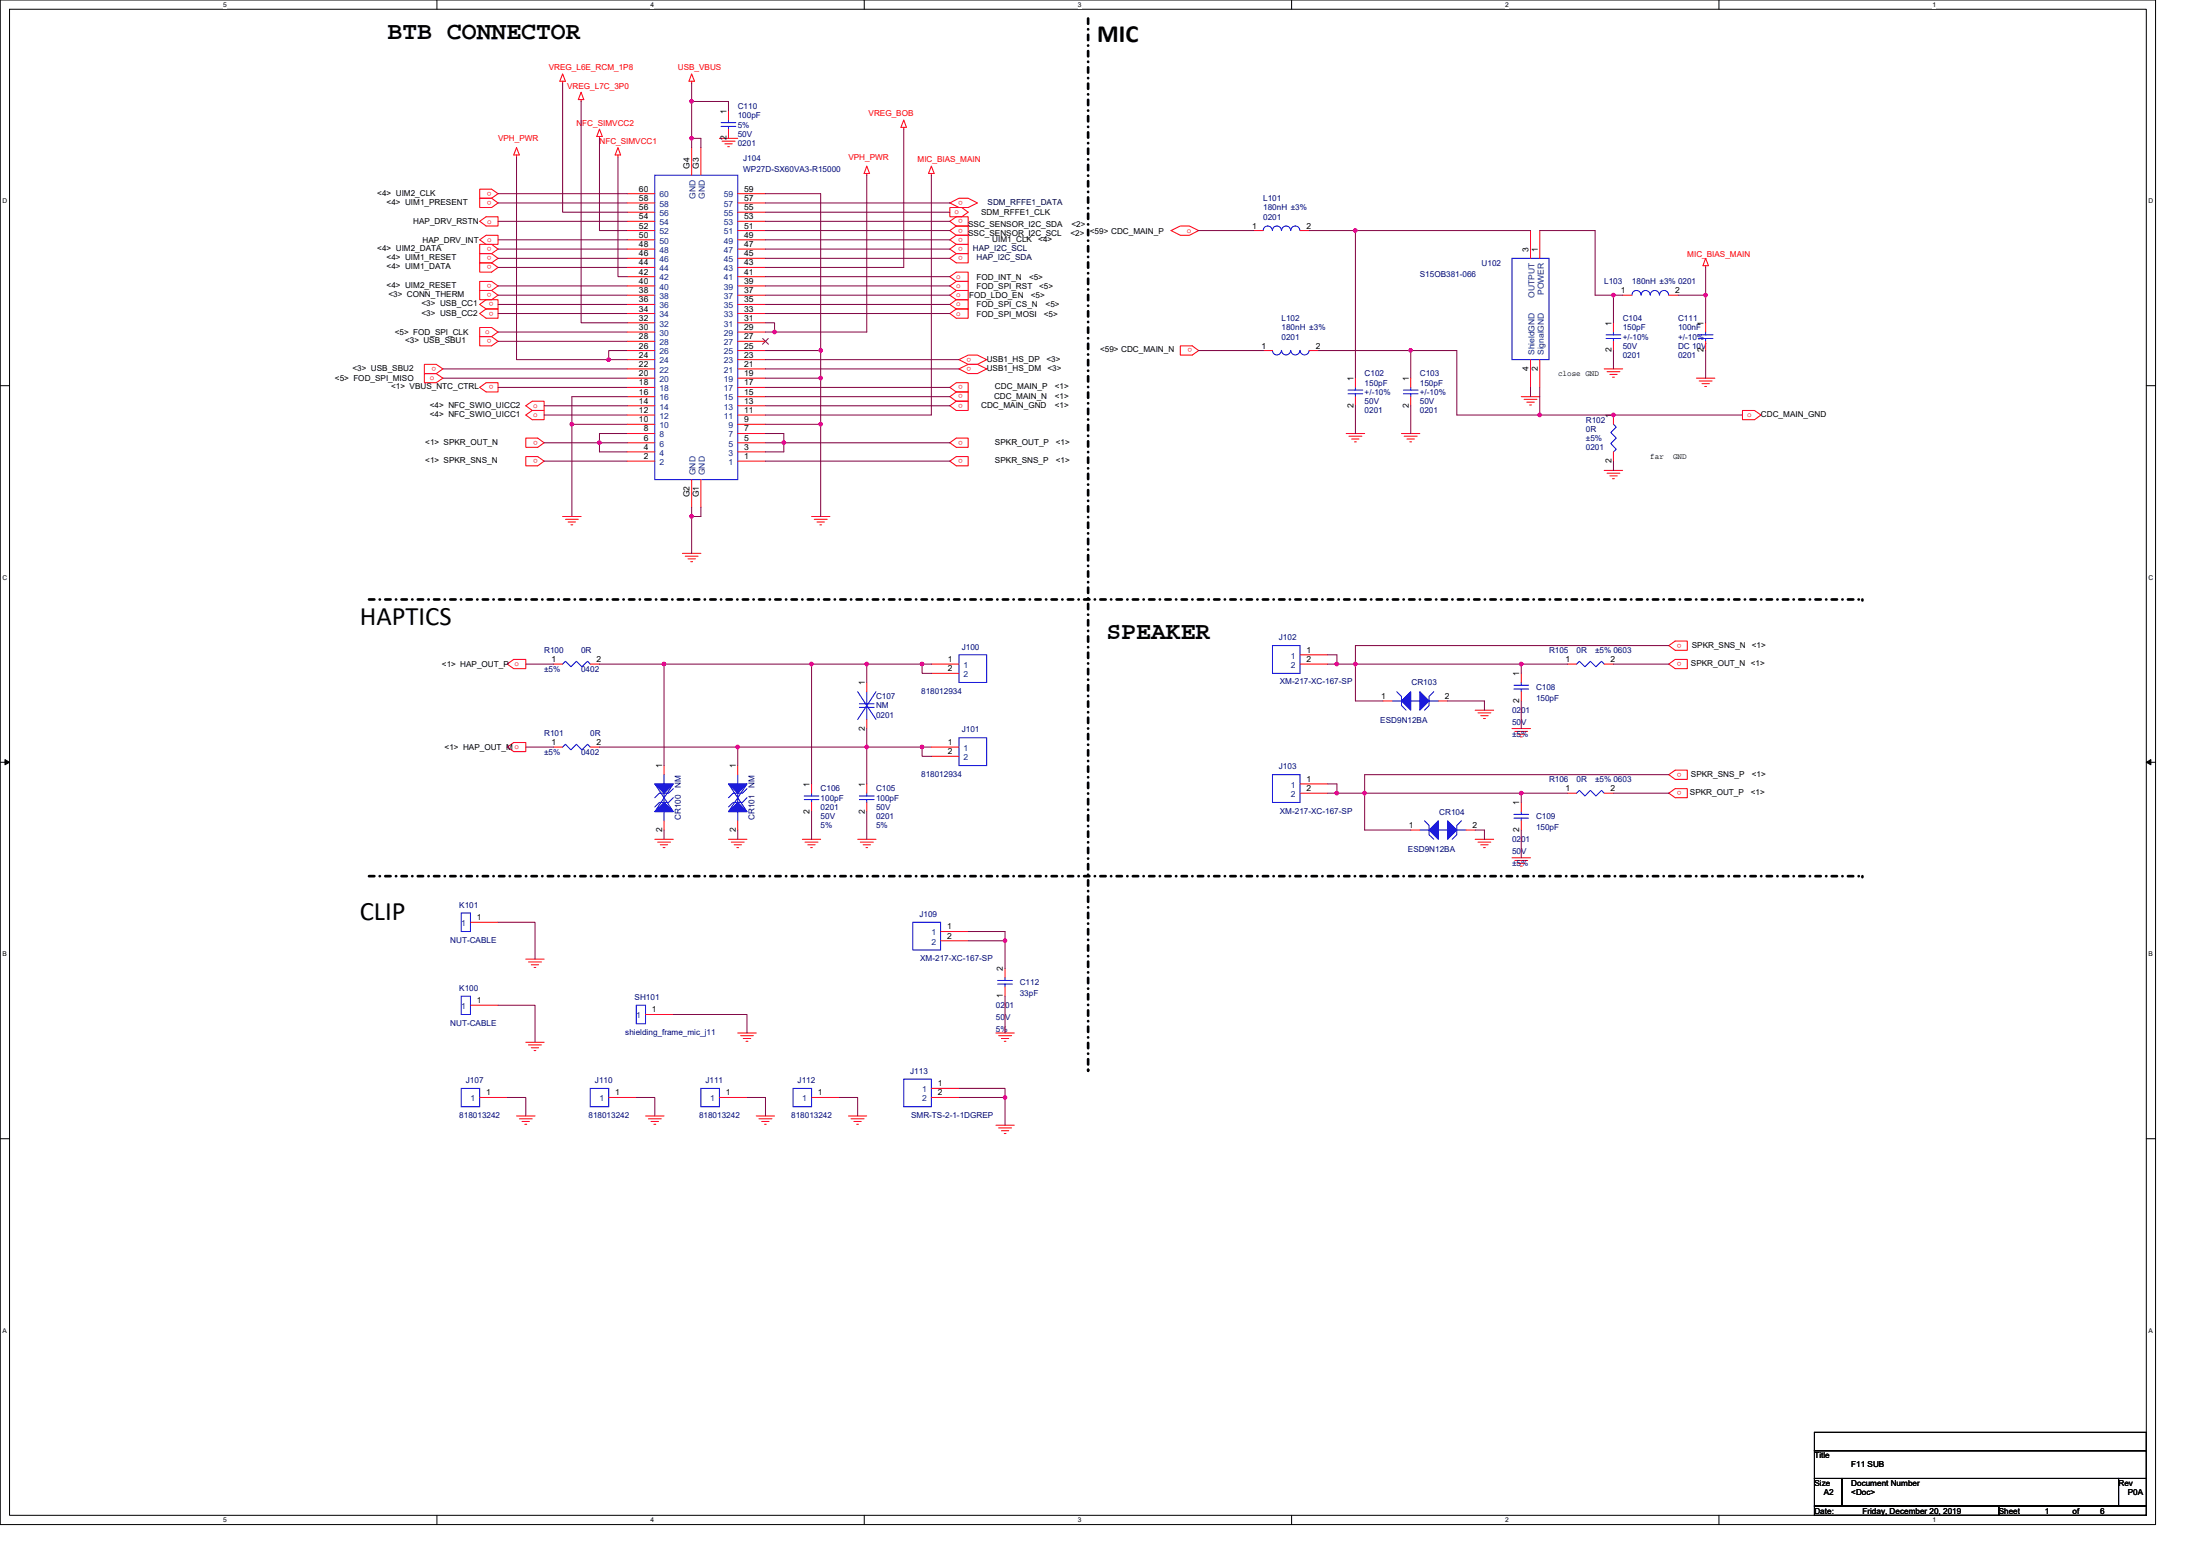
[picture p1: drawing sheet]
<svg xmlns="http://www.w3.org/2000/svg" width="297mm" height="210mm" viewBox="0 0 297 210" stroke-linecap="round" stroke-linejoin="round" font-family="sans-serif">
<path d="M0 0h291v205.7h-291zM1.3 1.2h288.5v203.3h-288.5z" fill="none" stroke="#000" stroke-width=".14"/>
<g fill="#fff">
<path d="M30.1 .1h.5v1h-.5z"/>
<path d="M30.1 204.6h.5v1h-.5z"/>
</g>
<path d="M59 0v1.2M59 204.5v1.2" fill="none" stroke="#000" stroke-width=".14"/>
<g fill="#fff">
<path d="M87.8 .1h.5v1h-.5z"/>
<path d="M87.8 204.6h.5v1h-.5z"/>
</g>
<path d="M116.7 0v1.2M116.7 204.5v1.2" fill="none" stroke="#000" stroke-width=".14"/>
<g fill="#fff">
<path d="M145.5 .1h.5v1h-.5z"/>
<path d="M145.5 204.6h.5v1h-.5z"/>
</g>
<path d="M174.4 0v1.2M174.4 204.5v1.2" fill="none" stroke="#000" stroke-width=".14"/>
<g fill="#fff">
<path d="M203.2 .1h.5v1h-.5z"/>
<path d="M203.2 204.6h.5v1h-.5z"/>
</g>
<path d="M232.1 0v1.2M232.1 204.5v1.2" fill="none" stroke="#000" stroke-width=".14"/>
<g fill="#fff">
<path d="M260.9 .1h.5v1h-.5z"/>
<path d="M260.9 204.6h.5v1h-.5z"/>
<path d="M.4 26.6h.6v1h-.6z"/>
<path d="M290.1 26.6h.6v1h-.6z"/>
<path d="M.4 77.4h.6v1h-.6z"/>
<path d="M290.1 77.4h.6v1h-.6z"/>
</g>
<path d="M0 52h1.3M289.8 52h1.2" fill="none" stroke="#000" stroke-width=".14"/>
<g fill="#fff">
<path d="M.4 128.3h.5v1h-.5z"/>
<path d="M290.1 128.3h.6v1h-.6z"/>
</g>
<path d="M0 102.9h1.3M289.8 102.9h1.2" fill="none" stroke="#000" stroke-width=".14"/>
<path d="M.7 102.5l.6 .4-.6 .3zM289.8 102.9l.6-.4v.7z" fill="#000" stroke="#000" stroke-width=".14"/>
<g fill="#fff">
<path d="M.4 179.1h.5v1h-.5z"/>
<path d="M290.1 179.1h.6v1h-.6z"/>
</g>
<path d="M0 153.7h1.3M289.8 153.7h1.2M245 199.5h3.7v3.7h-3.7zM245 193.3h44.8v2.5h-44.8zM245 195.8h44.8v3.7h-44.8zM248.7 199.5h37.3v3.7h-37.3zM286 199.5h3.8v3.7h-3.8zM245 203.2h24.9v1.3h-24.9zM269.9 203.2h19.9v1.3h-19.9z" fill="none" stroke="#000" stroke-width=".14"/>
<path d="M146.9 2.5v141.9M49.8 80.9h201.7M251.5 80.9h.1M49.8 118.2h201.7M251.5 118.2h.1M146.9 144.4h.1" fill="none" stroke="#000" stroke-width=".36" stroke-dasharray=".7 .7 0 .7"/>
<g fill="none" stroke="#f00" stroke-width=".14">
<path d="M69.7 19.9l.4 1h-.7zM76 11v.2M76 10l.3 1h-.7zM78.5 13.4v.3M78.5 12.4l.3 1h-.7zM80.9 18.4v.3M80.9 17.4l.4 1h-.7zM83.4 19.9l.4 1h-.7zM93.4 19.9v3.7M93.4 10l.4 1h-.8zM93.4 11v.2M94.6 19.9v3.7"/>
<path d="M97.1 18.7h2.5M97.5 19h1.7M97.9 19.4h1M98.3 19.8h.2M98.4 14.9v1.3M98.4 17.4v1.3M122 16.2l.4 1h-.8zM122 17.2v.2M64.8 33h1.6l.8 .6-.8 .6h-1.6zM64.8 26.8h1.6l.8 .6-.8 .6h-1.6zM64.8 25.5h1.6l.8 .6-.8 .7h-1.6zM64.8 35.5h1.6l.8 .6-.8 .6h-1.6z"/>
<path d="M64.8 38h1.6l.8 .6-.8 .6h-1.6zM64.8 39.2h1.6l.8 .6-.8 .6h-1.6zM64.8 29.9l.8-.6h1.6v1.2h-1.6zM64.8 32.4l.8-.7h1.6v1.3h-1.6zM66.4 34.2h-1.6v1.3h1.6M66.4 34.2l.8 .7-.8 .6M69.7 20.9v.3M83.4 20.9v.3M84.7 39.8h3.7M84.7 38.6h3.7M84.7 37.3h3.7M84.7 36.1h3.7"/>
<path d="M84.7 34.9h3.7M84.7 33.6h3.7M84.7 32.4h3.7M84.7 31.1h3.7M84.7 29.9h3.7M84.7 28.6h3.7M84.7 27.4h3.7M84.7 26.1h3.7M99.6 39.8h3.8M99.6 38.6h3.8M99.6 37.3h3.8M99.6 36.1h3.8"/>
<path d="M99.6 34.9h3.8M99.6 33.6h3.8M99.6 32.4h3.8M99.6 31.1h3.8M99.6 29.9h3.8M99.6 28.6h3.8M99.6 27.4h3.8M99.6 26.1h3.8M117 23.4v.2M117 22.4l.4 1h-.7zM125.7 22.4l.4 1h-.7zM125.7 23.4v.2"/>
<path d="M128.2 28h1.7l.8 .6-.8 .7h-1.7zM128.2 29.9l.9-.6h1.6v1.2h-1.6zM128.2 27.4l1.3-.6h1.2l1.3 .6-1.3 .6h-1.2zM128.2 34.9l.9-.7h1.6v1.3h-1.6zM128.2 37.3l.9-.6h1.6v1.3h-1.6zM129.1 30.5h1.6v1.2h-1.6M129.1 31.7h1.6v1.3h-1.6M129.1 33h1.6v1.2h-1.6M129.1 38h1.6v1.2h-1.6M129.1 39.2h1.6v1.2h-1.6M129.1 30.5l-.9 .6 .9 .6M129.1 31.7l-.9 .7 .9 .6"/>
<path d="M129.1 33l-.9 .6 .9 .6M129.1 38l-.9 .6 .9 .6M129.1 39.2l-.9 .6 .9 .6M158.1 31.1l1.3-.6h1.2l1.2 .6-1.2 .6h-1.2zM169.3 31.1h1.3M175.5 31.1h1.3M206.6 31.1v3.8M207.9 31.1v3.8M219.1 39.8h1.2M225.3 39.8h1.3M230.3 34.9l.4 1h-.8zM230.3 35.9v.2"/>
<path d="M57.3 49.2h1.6l.9 .6-.9 .6h-1.6zM57.3 50.4h1.6l.9 .6-.9 .6h-1.6zM64.8 44.2h1.6l.8 .6-.8 .6h-1.6zM64.8 45.4h1.6l.8 .7-.8 .6h-1.6zM64.8 52.3l.8-.7h1.6v1.3h-1.6zM64.8 41.1l.8-.7h1.6v1.3h-1.6zM64.8 42.3l.8-.6h1.6v1.2h-1.6zM71 59.1h1.6l.9 .7-.9 .6h-1.6zM71 54.8l.9-.7h1.6v1.3h-1.6zM71 56l.9-.6h1.6v1.2h-1.6zM84.7 59.8h3.7M84.7 58.5h3.7"/>
<path d="M84.7 57.3h3.7M84.7 56h3.7M84.7 54.8h3.7M84.7 53.5h3.7M84.7 52.3h3.7M84.7 51h3.7M84.7 49.8h3.7M84.7 48.5h3.7M84.7 47.3h3.7M84.7 46.1h3.7M84.7 44.8h3.7M84.7 43.6h3.7"/>
<path d="M84.7 42.3h3.7M84.7 41.1h3.7M99.6 59.8h3.8M99.6 58.5h3.8M99.6 57.3h3.8M99.6 56h3.8M99.6 54.8h3.8M99.6 53.5h3.8M99.6 52.3h3.8M99.6 51h3.8M99.6 49.8h3.8M99.6 48.5h3.8"/>
<path d="M99.6 47.3h3.8M99.6 46.1h3.8M99.6 44.8h3.8M99.6 43.6h3.8M99.6 42.3h3.8M99.6 41.1h3.8M128.2 59.8l.9-.7h1.6v1.3h-1.6zM128.2 52.3l.9-.7h1.6v1.3h-1.6zM128.2 54.8l.9-.7h1.6v1.3h-1.6zM128.2 42.3l.9-.6h1.6v1.2h-1.6zM129.1 52.9h1.6v1.2h-1.6M129.1 40.4h1.6v1.3h-1.6"/>
<path d="M129.1 52.9l-.9 .6 .9 .6M129.1 40.4l-.9 .7 .9 .6M129.5 49.8l1.2-.6h1.3l1.2 .6-1.2 .6h-1.3zM129.5 48.5l1.2-.6h1.3l1.2 .6-1.2 .7h-1.3zM159.4 46.7h1.6l.8 .6-.8 .6h-1.6zM170.6 47.3h1.2M176.8 47.3h1.2M181.8 58.5h2.5M182.1 58.9h1.8M182.5 59.2h1M182.9 59.6h.2M183 51v1.3"/>
<path d="M183 53.5v1.3M189.2 58.5h2.5M189.6 58.9h1.7M190 59.2h1M190.3 59.6h.3M190.5 51v1.3M190.5 53.5v1.3M205.4 53.5h2.5M205.8 53.9h1.7M206.1 54.3h1.1M206.5 54.7h.3M206.6 48.5v3.8"/>
<path d="M207.9 48.5v3.8M216.6 49.8h2.5M217 50.2h1.7M217.4 50.5h1M217.7 50.9h.3M217.8 43.6v1.2M217.8 46.1v1.2M217.8 56v1.3M229 51h2.5M229.4 51.4h1.8M229.8 51.8h1M230.2 52.2h.2"/>
<path d="M230.3 43.6v1.2M230.3 46.1v1.2M235.3 55.4h1.6l.9 .6-.9 .6h-1.6zM71 61.6h1.6l.9 .6-.9 .7h-1.6zM76 69.7h2.5M76.3 70.1h1.8M76.7 70.4h1M77.1 70.8h.2M84.7 62.2h3.7M84.7 61h3.7M92.1 74.7h2.5M92.5 75.1h1.8"/>
<path d="M92.9 75.4h1M93.3 75.8h.2M93.4 64.7v3.8M94.6 64.7v3.8M99.6 62.2h3.8M99.6 61h3.8M109.6 69.7h2.5M109.9 70.1h1.8M110.3 70.4h1M110.7 70.8h.2M128.2 62.2l.9-.6h1.6v1.3h-1.6zM216.6 63.5h2.5"/>
<path d="M217 63.9h1.7M217.4 64.2h1M217.7 64.6h.3M217.8 61v1.2M68.5 89.6l.9-.6h1.6v1.2h-1.6zM74.7 89.6h1.3M79.7 89.6h1.2M117 92.1v1.2M117 97.1v1.2M125.7 89.6h3.8M125.7 90.9h3.8M175.5 88.4h3.8"/>
<path d="M175.5 89.6h3.8M186.7 94.6h1.3M194.2 94.6h1.2M199.2 95.8h2.5M199.6 96.2h1.7M199.9 96.6h1M200.3 97h.3M204.1 98.3h2.5M204.5 98.7h1.8M204.9 99.1h1M205.3 99.4h.2M205.4 90.9v1.2"/>
<path d="M205.4 93.3v1.3M211.6 89.6h1.3M216.6 89.6h1.2M225.3 87.1l.9-.6h1.6v1.3h-1.6zM225.3 89.6l.9-.6h1.6v1.2h-1.6zM68.5 100.8l.9-.6h1.6v1.2h-1.6zM74.7 100.8h1.3M79.7 100.8h1.2M88.4 113.3h2.5M88.8 113.6h1.7M89.2 114h.9M89.5 114.4h.3"/>
<path d="M89.7 103.3v1.2M89.7 110.8v1.2M98.4 113.3h2.5M98.7 113.6h1.8M99.1 114h1M99.5 114.4h.2M99.6 103.3v1.2M99.6 110.8v1.2M108.3 113.3h2.5M108.7 113.6h1.7M109.1 114h1M109.4 114.4h.3"/>
<path d="M109.6 105.8v1.2M109.6 108.3v1.2M115.8 113.3h2.5M116.2 113.6h1.7M116.5 114h1M116.9 114.4h.3M117 105.8v1.2M117 108.3v1.2M125.7 100.8h3.8M125.7 102.1h3.8M175.5 105.8h3.8M175.5 107h3.8"/>
<path d="M190.5 112h1.2M197.9 112h1.3M199.2 113.3h2.5M199.6 113.6h1.7M199.9 114h1M200.3 114.4h.3M204.1 115.8h2.5M204.5 116.1h1.8M204.9 116.5h1M205.3 116.9h.2M205.4 108.3v1.2M205.4 110.8v1.2"/>
<path d="M211.6 107h1.3M216.6 107h1.2M225.3 107l.9-.6h1.6v1.3h-1.6zM225.3 104.5l.9-.6h1.6v1.3h-1.6zM63.5 135.7h3.7M63.5 124.5h3.7M71 129.4h2.5M71.3 129.8h1.8M71.7 130.2h1M72.1 130.6h.2M87.2 136.9h3.7M99.6 139.4h2.5"/>
<path d="M100 139.8h1.7M127 125.7h3.7M127 127h3.7M134.5 139.4h2.4M134.8 139.8h1.8M135.7 133.2v1.2M135.7 130.7v1.2M64.8 148.1h3.7M69.7 150.6h2.5M70.1 151h1.8M70.5 151.3h1M70.9 151.7h.2"/>
<path d="M71 140.7h2.5M71.3 141h1.8M71.7 141.4h1M72.1 141.8h.2M82.2 148.1h3.7M87.2 150.6h2.5M87.5 151h1.8M87.9 151.3h1M88.3 151.7h.2M97.1 148.1h3.8M100.3 140.1h1.1M100.7 140.5h.3"/>
<path d="M102.1 150.6h2.5M102.5 151h1.7M102.8 151.3h1M103.2 151.7h.3M109.6 148.1h3.7M114.6 150.6h2.4M114.9 151h1.8M115.3 151.3h1M115.7 151.7h.2M125.7 146.9h3.8M125.7 148.1h3.8M134.5 151.8h2.4"/>
<path d="M134.8 152.2h1.8M135.2 140.1h1M135.2 152.6h1M135.6 140.5h.2M135.6 153h.2"/>
</g>
<g fill="none" stroke="#00f" stroke-width=".14">
<path d="M97.4 16.6h2M97.4 17.1h2M98.4 16.2v.4M98.4 17.1v.3M88.4 23.6h11.2v41.1h-11.2zM170.6 31.1a.61 .61 0 0 1 .6-.6 .61 .61 0 0 1 .6 .6M171.8 31.1a.6 .6 0 0 1 .6-.6 .6 .6 0 0 1 .6 .6 .63 .63 0 0 1 .6-.6 .63 .63 0 0 1 .7 .6 .63 .63 0 0 1 .6-.6 .63 .63 0 0 1 .6 .6M204.1 34.9h5v13.6h-5zM221.6 39.8a.61 .61 0 0 0-.6-.6 .61 .61 0 0 0-.7 .6M225.3 39.8a.62 .62 0 0 0-.6-.6 .62 .62 0 0 0-.7 .6 .62 .62 0 0 0-.6-.6 .62 .62 0 0 0-.6 .6 .6 .6 0 0 0-.6-.6 .6 .6 0 0 0-.6 .6M171.8 47.3a.6 .6 0 0 0 .6 .6 .6 .6 0 0 0 .6-.6 .62 .62 0 0 0 .6 .6 .62 .62 0 0 0 .7-.6 .62 .62 0 0 0 .6 .6 .62 .62 0 0 0 .6-.6 .62 .62 0 0 0 .6 .6 .62 .62 0 0 0 .7-.6M182 52.6h2"/>
<path d="M182 53.1h2M183 52.3v.3M183 53.1v.4M189.5 52.6h2M189.5 53.1h2M190.5 52.3v.3M190.5 53.1v.4M216.8 45.2h2M216.8 45.7h2M217.8 44.8v.4M217.8 45.7v.4M217.8 57.3l.4 .3-.7 .8 .7 .7-.7 .8 .7 .7-.4 .4"/>
<path d="M229.3 45.2h2M229.3 45.7h2M230.3 44.8v.4M230.3 45.7v.4M76 89.6l.3-.4 .8 .8 .7-.8 .8 .8 .7-.8 .4 .4M115.8 93.3l2.5 3.8M116 95h2M116 95.5h2M117 93.3v1.7M117 95.5v1.6M118.3 93.3l-2.5 3.8M129.5 88.4h3.7v3.7h-3.7z"/>
<path d="M129.5 99.6h3.7v3.7h-3.7zM171.8 87.1h3.7v3.8h-3.7zM188 94.6h1.2M188.6 93.3l.6 .7v1.2l.6 .6M190.5 94.6h1.2M193 94.6h1.2M193.6 93.3l-.6 .7v1.2l-.7 .6M204.4 92.5h2M204.4 93h2M205.4 92.1v.4M205.4 93v.3M212.9 89.6l.4-.4 .7 .8 .7-.8 .8 .8 .7-.8 .4 .4"/>
<path d="M76 100.8l.3-.4 .8 .8 .7-.8 .8 .8 .7-.8 .4 .4M88.4 105.8l2.5 3.7M89.7 109.5v1.3M89.7 104.5v1.3M89.7 107v1.3M90.9 105.8l-2.5 3.7M90.9 107.7l-.6 .6h-1.3l-.6 .6M90.9 106.4l-.6 .6h-1.3l-.6 .7M98.4 105.8l2.5 3.7M99.6 104.5v1.3M99.6 107v1.3M99.6 109.5v1.3"/>
<path d="M100.9 107.7l-.7 .6h-1.2l-.6 .6M100.9 106.4l-.7 .6h-1.2l-.6 .7M100.9 105.8l-2.5 3.7M108.6 107.4h2M108.6 107.9h2M109.6 107v.4M109.6 107.9v.4M116 107.4h2M116 107.9h2M117 107v.4M117 107.9v.4M171.8 104.5h3.7v3.8h-3.7z"/>
<path d="M191.7 112h1.3M192.3 110.8l.7 .6v1.2l.6 .7M194.2 112h1.2M196.7 112h1.2M197.3 110.8l-.6 .6v1.2l-.6 .7M204.4 109.9h2M204.4 110.4h2M205.4 109.5v.4M205.4 110.4v.4M212.9 107l.4-.3 .7 .7 .7-.7 .8 .7 .7-.7 .4 .3M62.3 134.4h1.2v2.5h-1.2zM62.3 123.2h1.2v2.5h-1.2z"/>
<path d="M85.9 135.7h1.3v2.5h-1.3zM123.3 124.5h3.7v3.7h-3.7zM134.7 132.8h2M134.7 132.3h2M135.7 132.8v.4M135.7 131.9v.4M62.3 146.9h2.5v2.5h-2.5zM79.7 146.9h2.5v2.5h-2.5zM94.6 146.9h2.5v2.5h-2.5zM107.1 146.9h2.5v2.5h-2.5zM122 145.6h3.7v3.8h-3.7z"/>
</g>
<path d="M103 45.7l.8 .8M103.7 45.7l-.7 .8" fill="none" stroke="#804000" stroke-width=".14"/>
<g fill="#00f" stroke="#00f" stroke-width=".14">
<path d="M88.4 105.8h2.5l-1.2 1.2z" fill-rule="evenodd"/>
<path d="M89.7 108.3l1.2 1.2h-2.5z" fill-rule="evenodd"/>
<path d="M189.2 94.6l1.3-1.3v2.5z" fill-rule="evenodd"/>
<path d="M191.7 93.3l1.3 1.3-1.3 1.2z" fill-rule="evenodd"/>
<path d="M98.4 105.8h2.5l-1.3 1.2z" fill-rule="evenodd"/>
<path d="M99.6 108.3l1.3 1.2h-2.5z" fill-rule="evenodd"/>
<path d="M193 112l1.2-1.2v2.5z" fill-rule="evenodd"/>
<path d="M195.4 110.8l1.3 1.2-1.3 1.3z" fill-rule="evenodd"/>
</g>
<g fill="none" stroke="#800040" stroke-width=".14">
<path d="M76 11.2v17.4h8.7M78.5 13.7v29.9h6.2M80.9 18.7v12.4h3.8M93.4 11.2v2.5M93.4 13.7v5M93.4 13.7h5v1.2M93.4 18.7v1.2M93.4 18.7h1.2v1.2M122 17.4v18.7h-18.6M67.2 38.6h17.5M67.2 39.8h17.5M67.2 32.4h17.5"/>
<path d="M67.2 33.6h17.5M67.2 34.9h17.5M67.2 36.1h17.5M67.2 26.1h17.5M67.2 27.4h17.5M67.2 29.9h17.5M69.7 21.2v27.3h12.5M83.4 21.2v16.1h1.3M103.4 26.1h7.4v21.2M103.4 39.8h24.8M103.4 27.4h24.8M103.4 28.6h24.8"/>
<path d="M103.4 37.3h24.8M103.4 38.6h24.8M103.4 29.9h24.8M103.4 31.1h24.8M103.4 32.4h24.8M103.4 33.6h24.8M103.4 34.9h24.8M117 23.6v21.2h-12.4M125.7 23.6v32.4h-22.3M161.8 31.1h7.5M176.8 31.1h6.2M183 31.1v19.9"/>
<path d="M183 31.1h23.6M207.9 31.1h7.5v8.7h2.4M217.8 39.8h1.3M217.8 39.8v3.8M226.6 39.8h3.7M230.3 36.1v3.7M230.3 39.8v3.8M59.8 51h24.9M59.8 49.8h24.9M67.2 42.3h17.5M67.2 44.8h17.5M67.2 46.1h17.5"/>
<path d="M67.2 41.1h17.5M67.2 52.3h17.5M73.5 59.8h7.4M73.5 54.8h11.2M73.5 56h11.2M77.2 57.3h7.5M77.2 57.3v12.4M80.9 59.8h3.8M80.9 59.8v1.2h3.8M84.7 58.5h-3.8v1.3M84.7 53.5h-7.5v3.8M84.7 47.3h-2.5v1.2h2.5"/>
<path d="M103.4 42.3h24.8M103.4 41.1h24.8M103.4 43.6h1.2v1.2M103.4 44.8h1.2M103.4 58.5h2.4v1.3M103.4 59.8h2.4M103.4 57.3h7.4M103.4 51h7.4M103.4 52.3h24.8M103.4 53.5h24.8M103.4 54.8h24.8M103.4 48.5h26.1"/>
<path d="M103.4 49.8h26.1M103.4 47.3h7.4v3.7M105.8 59.8v1.2h-2.4M105.8 59.8h22.4M110.8 57.3v12.4M110.8 51v6.3M161.8 47.3h8.8M178 47.3h12.5M183 54.8v3.7M190.5 47.3v3.7M190.5 54.8v3.7M190.5 47.3h6.2v8.7h11.2"/>
<path d="M206.6 52.3v1.2M207.9 52.3v3.7M207.9 56h27.4M217.8 47.3v2.5M230.3 47.3v3.7M73.5 62.2h11.2M93.4 68.5v1.2M93.4 69.7v5M94.6 68.5v1.2h-1.2M103.4 62.2h24.8M217.8 62.2v1.3M71 89.6h3.7"/>
<path d="M80.9 89.6h8.8M89.7 89.6h19.9M89.7 89.6v13.7M109.6 89.6h7.4M109.6 89.6v16.2M117 89.6h7.5M117 89.6v2.5M117 98.3v2.5M124.5 89.6v1.3h1.2M124.5 89.6h1.2M179.3 89.6h1.2M179.3 88.4h1.2v1.2"/>
<path d="M180.5 89.6h2.5M183 89.6h22.4M183 89.6v5h3.7M195.4 94.6h5v1.2M205.4 89.6v1.3M205.4 89.6h6.2M205.4 94.6v3.7M217.8 89.6h7.5M225.3 87.1h-42.3v2.5M71 100.8h3.7M80.9 100.8h18.7M89.7 112v1.3"/>
<path d="M99.6 112v1.3M99.6 100.8v2.5M99.6 100.8h17.4M109.6 109.5v3.8M117 109.5v3.8M117 100.8h7.5M117 100.8v5M124.5 100.8v1.3h1.2M124.5 100.8h1.2M179.3 107h1.2M179.3 105.8h1.2v1.2M180.5 107h3.8"/>
<path d="M184.3 107v5h6.2M184.3 107h21.1M199.2 112h1.2v1.3M205.4 107v1.3M205.4 107h6.2M205.4 112v3.8M217.8 107h7.5M225.3 104.5h-41v2.5M67.2 135.7h5v5M67.2 124.5h5v4.9M90.9 136.9h10v2.5M130.7 127h5"/>
<path d="M130.7 125.7h5v1.3M135.7 127v3.7M135.7 134.4v5M68.5 148.1h2.5v2.5M85.9 148.1h2.5v2.5M100.9 148.1h2.5v2.5M113.3 148.1h2.5v2.5M129.5 148.1h6.2v3.7M129.5 146.9h6.2v1.2"/>
</g>
<g fill="#f0f" stroke="#f0f" stroke-width=".14">
<circle cx="180.5" cy="89.6" r=".24"/>
<circle cx="89.6" cy="89.6" r=".24"/>
<circle cx="117" cy="89.6" r=".24"/>
<circle cx="109.6" cy="89.6" r=".24"/>
<circle cx="99.6" cy="100.8" r=".24"/>
<circle cx="117" cy="100.8" r=".24"/>
<circle cx="184.2" cy="107" r=".24"/>
<circle cx="180.5" cy="107" r=".24"/>
<circle cx="124.5" cy="100.8" r=".24"/>
<circle cx="124.5" cy="89.6" r=".24"/>
<circle cx="135.7" cy="126.9" r=".24"/>
<circle cx="205.4" cy="89.6" r=".24"/>
<circle cx="183" cy="89.6" r=".24"/>
<circle cx="205.4" cy="107" r=".24"/>
<circle cx="105.8" cy="59.7" r=".24"/>
<circle cx="93.4" cy="69.7" r=".24"/>
<circle cx="93.4" cy="18.7" r=".24"/>
<circle cx="93.4" cy="13.7" r=".24"/>
<circle cx="183" cy="31.1" r=".24"/>
<circle cx="230.3" cy="39.8" r=".24"/>
<circle cx="217.8" cy="39.8" r=".24"/>
<circle cx="190.5" cy="47.3" r=".23"/>
<circle cx="207.9" cy="56" r=".24"/>
<circle cx="217.8" cy="56" r=".24"/>
<circle cx="80.9" cy="59.7" r=".24"/>
<circle cx="77.2" cy="57.2" r=".24"/>
<circle cx="110.8" cy="57.2" r=".24"/>
<circle cx="110.8" cy="51" r=".24"/>
<circle cx="104.6" cy="44.8" r=".24"/>
<circle cx="110.8" cy="47.3" r=".23"/>
<circle cx="82.2" cy="48.5" r=".24"/>
<circle cx="135.7" cy="148.1" r=".23"/>
</g>
<g font-size="3.6">
<text x="48.6" y="84.3">HAPTICS</text>
<text x="48.6" y="124.2">CLIP</text>
</g>
<g font-size="3.3">
<text x="52.3" y="5.3">BTB CONNECTOR</text>
<text x="148.1" y="5.7">MIC</text>
<text x="149.4" y="86.2">SPEAKER</text>
</g>
<g font-size="1.1" fill="#f00">
<text x="74.1" y="9.5">VREG_L6E_RCM_1P8</text>
<text x="76.6" y="12">VREG_L7C_3P0</text>
<text x="91.5" y="9.5">USB_VBUS</text>
<text x="77.8" y="17">NFC_SIMVCC2</text>
<text x="117.3" y="15.7">VREG_BOB</text>
<text x="67.2" y="19.1">VPH_PWR</text>
<text x="80.9" y="19.4">NFC_SIMVCC1</text>
<text x="114.6" y="21.5">VPH_PWR</text>
<text x="123.9" y="21.9">MIC_BIAS_MAIN</text>
<text x="66.4" y="27.1" transform="rotate(180 66.4 27.1)">o</text>
<text x="66.4" y="25.8" transform="rotate(180 66.4 25.8)">o</text>
<text x="128.9" y="28.9">o</text>
<text x="130" y="29.6" transform="rotate(180 130 29.6)">o</text>
<text x="130" y="27.1" transform="rotate(180 130 27.1)">o</text>
<text x="65.8" y="30.2">o</text>
<text x="65.8" y="32.7">o</text>
<text x="66.4" y="33.3" transform="rotate(180 66.4 33.3)">o</text>
<text x="66.4" y="35.8" transform="rotate(180 66.4 35.8)">o</text>
<text x="66.4" y="34.6" transform="rotate(180 66.4 34.6)">o</text>
<text x="130" y="30.8" transform="rotate(180 130 30.8)">o</text>
<text x="130" y="32.1" transform="rotate(180 130 32.1)">o</text>
<text x="130" y="33.3" transform="rotate(180 130 33.3)">o</text>
<text x="130" y="34.6" transform="rotate(180 130 34.6)">o</text>
<text x="160.2" y="31.4">o</text>
<text x="227.8" y="34.6">MIC_BIAS_MAIN</text>
<text x="66.4" y="38.3" transform="rotate(180 66.4 38.3)">o</text>
<text x="66.4" y="39.5" transform="rotate(180 66.4 39.5)">o</text>
<text x="66.6" y="40.8" transform="rotate(180 66.6 40.8)">o</text>
<text x="129.1" y="41.4">o</text>
<text x="129.1" y="37.6">o</text>
<text x="129.1" y="38.9">o</text>
<text x="129.1" y="40.1">o</text>
<text x="65.5" y="45.1">o</text>
<text x="66.4" y="45.8" transform="rotate(180 66.4 45.8)">o</text>
<text x="66.6" y="42" transform="rotate(180 66.6 42)">o</text>
<text x="129.1" y="42.6">o</text>
<text x="161" y="47" transform="rotate(180 161 47)">o</text>
<text x="58" y="51.3">o</text>
<text x="58.9" y="49.5" transform="rotate(180 58.9 49.5)">o</text>
<text x="66.6" y="52" transform="rotate(180 66.6 52)">o</text>
<text x="130" y="52" transform="rotate(180 130 52)">o</text>
<text x="130" y="53.2" transform="rotate(180 130 53.2)">o</text>
<text x="131.1" y="49.5" transform="rotate(180 131.1 49.5)">o</text>
<text x="131.1" y="48.3" transform="rotate(180 131.1 48.3)">o</text>
<text x="72" y="55.1">o</text>
<text x="72" y="56.3">o</text>
<text x="72.6" y="59.5" transform="rotate(180 72.6 59.5)">o</text>
<text x="130" y="59.5" transform="rotate(180 130 59.5)">o</text>
<text x="130" y="54.5" transform="rotate(180 130 54.5)">o</text>
<text x="235.9" y="56.3">o</text>
<text x="72.6" y="62" transform="rotate(180 72.6 62)">o</text>
<text x="130" y="62" transform="rotate(180 130 62)">o</text>
<text x="69.5" y="89.9">o</text>
<text x="227.1" y="89.3" transform="rotate(180 227.1 89.3)">o</text>
<text x="227.1" y="86.8" transform="rotate(180 227.1 86.8)">o</text>
<text x="227.1" y="106.7" transform="rotate(180 227.1 106.7)">o</text>
<text x="227.1" y="104.3" transform="rotate(180 227.1 104.3)">o</text>
</g>
<g font-size="1.1">
<text x="98.1" y="15.3" transform="rotate(-90 98.1 15.3)">1</text>
<text x="93.1" y="22.8" transform="rotate(-90 93.1 22.8)">G4</text>
<text x="94.4" y="22.8" transform="rotate(-90 94.4 22.8)">G3</text>
<text x="98.1" y="18.9" transform="rotate(-90 98.1 18.9)">2</text>
<text x="50.9" y="26.4">&lt;4&gt; UIM2_CLK</text>
<text x="52.2" y="27.7">&lt;4&gt; UIM1_PRESENT</text>
<text x="86.3" y="29.6">54</text>
<text x="86.3" y="28.4">56</text>
<text x="86.3" y="27.1">58</text>
<text x="86.3" y="25.9">60</text>
<text x="100.5" y="29.6">53</text>
<text x="100.5" y="28.4">55</text>
<text x="100.5" y="27.1">57</text>
<text x="100.5" y="25.9">59</text>
<text x="132.5" y="29">SDM_RFFE1_CLK</text>
<text x="50.9" y="33.9">&lt;4&gt; UIM2_DATA</text>
<text x="52.2" y="35.1">&lt;4&gt; UIM1_RESET</text>
<text x="55.8" y="30.3">HAP_DRV_RSTN</text>
<text x="57" y="32.8">HAP_DRV_INT</text>
<text x="86.3" y="35.8">44</text>
<text x="86.3" y="34.6">46</text>
<text x="86.3" y="33.3">48</text>
<text x="86.3" y="32.1">50</text>
<text x="86.3" y="30.8">52</text>
<text x="100.5" y="35.8">43</text>
<text x="100.5" y="34.6">45</text>
<text x="100.5" y="33.3">47</text>
<text x="100.5" y="32.1">49</text>
<text x="100.5" y="30.8">51</text>
<text x="130.7" y="30.6">SSC_SENSOR_I2C_SDA</text>
<text x="130.7" y="31.9">SSC_SENSOR_I2C_SCL</text>
<text x="134" y="32.6">UIM1_CLK</text>
<text x="140.2" y="32.6">&lt;4&gt;</text>
<text x="144.5" y="31.9">&lt;2&gt;</text>
<text x="144.7" y="30.6">&lt;2&gt;</text>
<text x="147.1" y="31.5">&lt;59&gt; CDC_MAIN_P</text>
<text x="169.1" y="30.8">1</text>
<text x="176.4" y="30.8">2</text>
<text x="206.4" y="34" transform="rotate(-90 206.4 34)">3</text>
<text x="207.6" y="34" transform="rotate(-90 207.6 34)">1</text>
<text x="52.2" y="36.4">&lt;4&gt; UIM1_DATA</text>
<text x="52.2" y="38.9">&lt;4&gt; UIM2_RESET</text>
<text x="52.4" y="40.1">&lt;3&gt; CONN_THERM</text>
<text x="56.9" y="41.3">&lt;3&gt; USB_CC1</text>
<text x="86.3" y="40.8">36</text>
<text x="86.3" y="39.6">38</text>
<text x="86.3" y="38.3">40</text>
<text x="86.3" y="37.1">42</text>
<text x="100.5" y="40.8">35</text>
<text x="100.5" y="39.6">37</text>
<text x="100.5" y="38.3">39</text>
<text x="100.5" y="37.1">41</text>
<text x="130.8" y="40.2">FOD_LDO_EN</text>
<text x="131.8" y="41.5">FOD_SPI_CS_N</text>
<text x="131.8" y="37.7">FOD_INT_N</text>
<text x="131.8" y="39">FOD_SPI_RST</text>
<text x="138.9" y="37.7">&lt;5&gt;</text>
<text x="139.2" y="40.2">&lt;5&gt;</text>
<text x="140.3" y="39">&lt;5&gt;</text>
<text x="141.2" y="41.5">&lt;5&gt;</text>
<text x="218.8" y="39.6">1</text>
<text x="226.2" y="39.6">2</text>
<text x="53.3" y="45.2">&lt;5&gt; FOD_SPI_CLK</text>
<text x="54.7" y="46.3">&lt;3&gt; USB_SBU1</text>
<text x="56.9" y="42.6">&lt;3&gt; USB_CC2</text>
<text x="86.3" y="47">26</text>
<text x="86.3" y="45.8">28</text>
<text x="86.3" y="44.5">30</text>
<text x="86.3" y="43.3">32</text>
<text x="86.3" y="42">34</text>
<text x="100.5" y="47">25</text>
<text x="100.5" y="45.8">27</text>
<text x="100.5" y="44.5">29</text>
<text x="100.5" y="43.3">31</text>
<text x="100.5" y="42">33</text>
<text x="131.8" y="42.7">FOD_SPI_MOSI</text>
<text x="140.9" y="42.7">&lt;5&gt;</text>
<text x="148.5" y="47.6">&lt;59&gt; CDC_MAIN_N</text>
<text x="170.3" y="47">1</text>
<text x="177.6" y="47">2</text>
<text x="217.6" y="47.6" transform="rotate(-90 217.6 47.6)">2</text>
<text x="217.6" y="43.9" transform="rotate(-90 217.6 43.9)">1</text>
<text x="230" y="47.6" transform="rotate(-90 230 47.6)">2</text>
<text x="230" y="43.9" transform="rotate(-90 230 43.9)">1</text>
<text x="45.2" y="51.4">&lt;5&gt; FOD_SPI_MISO</text>
<text x="47.6" y="50.1">&lt;3&gt; USB_SBU2</text>
<text x="52.8" y="52.6">&lt;1&gt; VBUS_NTC_CTRL</text>
<text x="86.3" y="53.3">16</text>
<text x="86.3" y="52">18</text>
<text x="86.3" y="50.8">20</text>
<text x="86.3" y="49.5">22</text>
<text x="86.3" y="48.3">24</text>
<text x="100.5" y="53.3">15</text>
<text x="100.5" y="52">17</text>
<text x="100.5" y="50.8">19</text>
<text x="100.5" y="49.5">21</text>
<text x="100.5" y="48.3">23</text>
<text x="133.2" y="50.1">USB1_HS_DM</text>
<text x="133.2" y="48.8">USB1_HS_DP</text>
<text x="134.2" y="53.8">CDC_MAIN_N</text>
<text x="134.3" y="52.6">CDC_MAIN_P</text>
<text x="141.3" y="48.8">&lt;3&gt;</text>
<text x="141.4" y="50.1">&lt;3&gt;</text>
<text x="142.4" y="53.8">&lt;1&gt;</text>
<text x="142.4" y="52.6">&lt;1&gt;</text>
<text x="182.7" y="51.4" transform="rotate(-90 182.7 51.4)">1</text>
<text x="190.2" y="51.4" transform="rotate(-90 190.2 51.4)">1</text>
<text x="206.4" y="50" transform="rotate(-90 206.4 50)">4</text>
<text x="207.6" y="50" transform="rotate(-90 207.6 50)">2</text>
<text x="210.4" y="50.7">close GND</text>
<text x="58" y="55">&lt;4&gt; NFC_SWIO_UICC2</text>
<text x="58" y="56.3">&lt;4&gt; NFC_SWIO_UICC1</text>
<text x="86.3" y="57">10</text>
<text x="86.3" y="55.7">12</text>
<text x="86.3" y="54.5">14</text>
<text x="86.9" y="59.5">6</text>
<text x="86.9" y="58.2">8</text>
<text x="100.5" y="59.5">5</text>
<text x="100.5" y="58.2">7</text>
<text x="100.5" y="57">9</text>
<text x="100.5" y="55.7">11</text>
<text x="100.5" y="54.5">13</text>
<text x="132.5" y="55">CDC_MAIN_GND</text>
<text x="142.4" y="55">&lt;1&gt;</text>
<text x="182.7" y="55" transform="rotate(-90 182.7 55)">2</text>
<text x="190.2" y="55" transform="rotate(-90 190.2 55)">2</text>
<text x="217.6" y="56.4" transform="rotate(-90 217.6 56.4)">1</text>
<text x="237.8" y="56.3">CDC_MAIN_GND</text>
<text x="57.4" y="60">&lt;1&gt; SPKR_OUT_N</text>
<text x="57.4" y="62.5">&lt;1&gt; SPKR_SNS_N</text>
<text x="86.9" y="62">2</text>
<text x="86.9" y="60.7">4</text>
<text x="100.5" y="62">1</text>
<text x="100.5" y="60.7">3</text>
<text x="134.3" y="60">SPKR_OUT_P</text>
<text x="134.3" y="62.5">SPKR_SNS_P</text>
<text x="142.6" y="62.5">&lt;1&gt;</text>
<text x="142.6" y="60">&lt;1&gt;</text>
<text x="217.6" y="62.5" transform="rotate(-90 217.6 62.5)">2</text>
<text x="222.8" y="61.9">far</text>
<text x="225.9" y="61.9">GND</text>
<text x="93.1" y="67.1" transform="rotate(-90 93.1 67.1)">G2</text>
<text x="94.4" y="67.1" transform="rotate(-90 94.4 67.1)">G1</text>
<text x="74.5" y="89.3">1</text>
<text x="80.6" y="89.3">2</text>
<text x="128" y="89.3">1</text>
<text x="176.4" y="88.1">1</text>
<text x="176.4" y="89.3">2</text>
<text x="211.4" y="89.3">1</text>
<text x="217.5" y="89.3">2</text>
<text x="228.3" y="89.9">SPKR_OUT_N &lt;1&gt;</text>
<text x="228.4" y="87.4">SPKR_SNS_N</text>
<text x="236.5" y="87.4">&lt;1&gt;</text>
<text x="59.7" y="90">&lt;1&gt; HAP_OUT_P</text>
<text x="116.8" y="92.5" transform="rotate(-90 116.8 92.5)">1</text>
<text x="128" y="90.6">2</text>
<text x="186.5" y="94.3">1</text>
<text x="195.1" y="94.3">2</text>
<text x="205.1" y="94.8" transform="rotate(-90 205.1 94.8)">2</text>
<text x="205.1" y="91.2" transform="rotate(-90 205.1 91.2)">1</text>
<text x="60" y="101.2">&lt;1&gt; HAP_OUT_M o</text>
<text x="74.5" y="100.5">1</text>
<text x="80.6" y="100.5">2</text>
<text x="116.8" y="98.6" transform="rotate(-90 116.8 98.6)">2</text>
<text x="128" y="100.5">1</text>
<text x="128" y="101.8">2</text>
<text x="89.4" y="103.7" transform="rotate(-90 89.4 103.7)">1</text>
<text x="99.3" y="103.7" transform="rotate(-90 99.3 103.7)">1</text>
<text x="109.3" y="106.2" transform="rotate(-90 109.3 106.2)">1</text>
<text x="116.8" y="106.2" transform="rotate(-90 116.8 106.2)">1</text>
<text x="176.4" y="105.5">1</text>
<text x="176.4" y="106.8">2</text>
<text x="211.4" y="106.8">1</text>
<text x="217.5" y="106.8">2</text>
<text x="228.2" y="107.3">SPKR_OUT_P</text>
<text x="228.3" y="104.8">SPKR_SNS_P</text>
<text x="236.4" y="107.3">&lt;1&gt;</text>
<text x="236.5" y="104.8">&lt;1&gt;</text>
<text x="89.4" y="112.3" transform="rotate(-90 89.4 112.3)">2</text>
<text x="99.3" y="112.3" transform="rotate(-90 99.3 112.3)">2</text>
<text x="109.3" y="109.8" transform="rotate(-90 109.3 109.8)">2</text>
<text x="116.8" y="109.8" transform="rotate(-90 116.8 109.8)">2</text>
<text x="190.2" y="111.7">1</text>
<text x="198.8" y="111.7">2</text>
<text x="205.1" y="112.3" transform="rotate(-90 205.1 112.3)">2</text>
<text x="205.1" y="108.7" transform="rotate(-90 205.1 108.7)">1</text>
<text x="64.4" y="124.2">1</text>
<text x="127.9" y="125.4">1</text>
<text x="127.9" y="126.7">2</text>
<text x="135.4" y="131.1" transform="rotate(-90 135.4 131.1)">2</text>
<text x="64.4" y="135.4">1</text>
<text x="88" y="136.6">1</text>
<text x="135.4" y="134.7" transform="rotate(-90 135.4 134.7)">1</text>
<text x="65.6" y="147.8">1</text>
<text x="83.1" y="147.8">1</text>
<text x="98" y="147.8">1</text>
<text x="110.4" y="147.8">1</text>
<text x="126.6" y="146.6">1</text>
<text x="126.6" y="147.8">2</text>
<text x="245" y="196.8">Title</text>
<text x="245" y="200.5">Size</text>
<text x="246.2" y="201.8">A2</text>
<text x="250" y="200.5">Document Number</text>
<text x="250" y="201.8">&lt;Doc&gt;</text>
<text x="250" y="198">F11 SUB</text>
<text x="286" y="200.5">Rev</text>
<text x="287.3" y="201.8">P0A</text>
<text x="245" y="204.3">Date:</text>
<text x="251.5" y="204.3">Friday, December 20, 2019</text>
<text x="269.9" y="204.3">Sheet</text>
<text x="276.1" y="204.3">1</text>
<text x="279.8" y="204.3">of</text>
<text x="283.6" y="204.3">6</text>
</g>
<g font-size="1.1" fill="#000080">
<text x="99.6" y="14.7">C110</text>
<text x="99.6" y="16">100pF</text>
<text x="99.6" y="17.2">5%</text>
<text x="99.6" y="19.7">0201</text>
<text x="99.6" y="18.4">50V</text>
<text x="100.3" y="21.7">J104</text>
<text x="100.3" y="23.2">WP27D-SX60VA3-R15000</text>
<text x="170.6" y="27.2">L101</text>
<text x="170.6" y="28.4">180nH ±3%</text>
<text x="170.6" y="29.7">0201</text>
<text x="200" y="35.9">U102</text>
<text x="191.7" y="37.4">S15OB381-066</text>
<text x="216.6" y="38.4">L103</text>
<text x="220.3" y="38.4">180nH ±3% 0201</text>
<text x="173" y="43.3">L102</text>
<text x="173" y="44.6">180nH ±3%</text>
<text x="173" y="45.8">0201</text>
<text x="219.1" y="43.3">C104</text>
<text x="219.1" y="44.6">150pF</text>
<text x="219.1" y="47.1">50V</text>
<text x="219.1" y="45.8">+/-10%</text>
<text x="226.6" y="43.3">C111</text>
<text x="226.6" y="44.6">100nF</text>
<text x="226.6" y="47.1">DC 10V</text>
<text x="226.6" y="45.8">+/-10%</text>
<text x="184.3" y="50.8">C102</text>
<text x="184.3" y="52">150pF</text>
<text x="184.3" y="53.3">+/-10%</text>
<text x="191.7" y="50.8">C103</text>
<text x="191.7" y="52">150pF</text>
<text x="191.7" y="53.3">+/-10%</text>
<text x="219.1" y="48.3">0201</text>
<text x="226.6" y="48.3">0201</text>
<text x="184.3" y="55.8">0201</text>
<text x="184.3" y="54.5">50V</text>
<text x="191.7" y="55.8">0201</text>
<text x="191.7" y="54.5">50V</text>
<text x="214.1" y="57">R102</text>
<text x="214.1" y="58.3">0R</text>
<text x="214.1" y="59.5">±5%</text>
<text x="214.1" y="60.8">0201</text>
<text x="73.5" y="88.1">R100</text>
<text x="78.5" y="88.1">0R</text>
<text x="129.9" y="87.7">J100</text>
<text x="172.7" y="86.4">J102</text>
<text x="209.1" y="88.1">R105</text>
<text x="212.9" y="88.1">0R</text>
<text x="215.4" y="88.1">±5% 0603</text>
<text x="73.5" y="90.6">±5%</text>
<text x="78.5" y="90.6">0402</text>
<text x="118.3" y="94.4">C107</text>
<text x="118.3" y="95.6">NM</text>
<text x="124.4" y="93.6">818012934</text>
<text x="172.8" y="92.4">XM-217-XC-167-SP</text>
<text x="190.6" y="92.5">CR103</text>
<text x="207.4" y="93.1">C108</text>
<text x="207.4" y="94.6">150pF</text>
<text x="73.5" y="99.3">R101</text>
<text x="73.5" y="101.8">±5%</text>
<text x="78.5" y="101.8">0402</text>
<text x="79.7" y="99.3">0R</text>
<text x="118.3" y="96.9">0201</text>
<text x="129.9" y="98.8">J101</text>
<text x="186.4" y="97.6">ESD9N12BA</text>
<text x="204.1" y="96.2">0201</text>
<text x="204.1" y="97.9">50V</text>
<text x="204.1" y="99.5">±5%</text>
<text x="91.9" y="106.3" transform="rotate(-90 91.9 106.3)">NM</text>
<text x="101.9" y="106.3" transform="rotate(-90 101.9 106.3)">NM</text>
<text x="110.8" y="106.8">C106</text>
<text x="118.3" y="106.8">C105</text>
<text x="124.4" y="104.8">818012934</text>
<text x="172.7" y="103.8">J103</text>
<text x="209.1" y="105.6">R106</text>
<text x="212.9" y="105.6">0R</text>
<text x="215.4" y="105.6">±5% 0603</text>
<text x="91.9" y="110.7" transform="rotate(-90 91.9 110.7)">CR100</text>
<text x="101.9" y="110.7" transform="rotate(-90 101.9 110.7)">CR101</text>
<text x="110.8" y="108.1">100pF</text>
<text x="110.8" y="109.3">0201</text>
<text x="110.8" y="110.6">50V</text>
<text x="110.8" y="111.8">5%</text>
<text x="118.3" y="108.1">100pF</text>
<text x="118.3" y="110.6">0201</text>
<text x="118.3" y="109.3">50V</text>
<text x="118.3" y="111.8">5%</text>
<text x="172.8" y="109.8">XM-217-XC-167-SP</text>
<text x="194.3" y="109.9">CR104</text>
<text x="204.1" y="113.7">0201</text>
<text x="207.4" y="110.6">C109</text>
<text x="207.4" y="112">150pF</text>
<text x="190.1" y="115">ESD9N12BA</text>
<text x="204.1" y="115.3">50V</text>
<text x="204.1" y="116.9">±5%</text>
<text x="62" y="122.5">K101</text>
<text x="124.1" y="123.7">J109</text>
<text x="60.8" y="127.2">NUT-CABLE</text>
<text x="124.2" y="129.7">XM-217-XC-167-SP</text>
<text x="62" y="133.7">K100</text>
<text x="85.7" y="134.9">SH101</text>
<text x="134.5" y="136.1">0201</text>
<text x="134.5" y="137.7">50V</text>
<text x="137.7" y="132.9">C112</text>
<text x="137.7" y="134.5">33pF</text>
<text x="60.8" y="138.4">NUT-CABLE</text>
<text x="84.4" y="139.7">shielding_frame_mic_j11</text>
<text x="134.5" y="139.3">5%</text>
<text x="62.9" y="146.1">J107</text>
<text x="80.3" y="146.1">J110</text>
<text x="95.2" y="146.1">J111</text>
<text x="107.7" y="146.1">J112</text>
<text x="122.9" y="144.9">J113</text>
<text x="62" y="150.9">818013242</text>
<text x="79.5" y="150.9">818013242</text>
<text x="94.4" y="150.9">818013242</text>
<text x="106.8" y="150.9">818013242</text>
<text x="123" y="150.9">SMR-TS-2-1-1DGREP</text>
</g>
<g font-size="1.1" fill="#004080">
<text x="89" y="29.1">56</text>
<text x="89" y="27.9">58</text>
<text x="89" y="26.6">60</text>
<text x="93.9" y="26.8" transform="rotate(-90 93.9 26.8)">GND</text>
<text x="95.2" y="26.8" transform="rotate(-90 95.2 26.8)">GND</text>
<text x="97.7" y="29.1">55</text>
<text x="97.7" y="27.9">57</text>
<text x="97.7" y="26.6">59</text>
<text x="89" y="35.4">46</text>
<text x="89" y="34.1">48</text>
<text x="89" y="32.9">50</text>
<text x="89" y="31.6">52</text>
<text x="89" y="30.4">54</text>
<text x="97.7" y="35.4">45</text>
<text x="97.7" y="34.1">47</text>
<text x="97.7" y="32.9">49</text>
<text x="97.7" y="31.6">51</text>
<text x="97.7" y="30.4">53</text>
<text x="89" y="41.6">36</text>
<text x="89" y="40.3">38</text>
<text x="89" y="39.1">40</text>
<text x="89" y="37.8">42</text>
<text x="89" y="36.6">44</text>
<text x="97.7" y="41.6">35</text>
<text x="97.7" y="40.3">37</text>
<text x="97.7" y="39.1">39</text>
<text x="97.7" y="37.8">41</text>
<text x="97.7" y="36.6">43</text>
<text x="207.2" y="40.2" transform="rotate(-90 207.2 40.2)">OUTPUT</text>
<text x="208.4" y="39.8" transform="rotate(-90 208.4 39.8)">POWER</text>
<text x="89" y="47.8">26</text>
<text x="89" y="46.6">28</text>
<text x="89" y="45.3">30</text>
<text x="89" y="44.1">32</text>
<text x="89" y="42.8">34</text>
<text x="97.7" y="47.8">25</text>
<text x="97.7" y="46.6">27</text>
<text x="97.7" y="45.3">29</text>
<text x="97.7" y="44.1">31</text>
<text x="97.7" y="42.8">33</text>
<text x="207.2" y="47.9" transform="rotate(-90 207.2 47.9)">ShieldGND</text>
<text x="208.4" y="47.9" transform="rotate(-90 208.4 47.9)">SignalGND</text>
<text x="89" y="52.8">18</text>
<text x="89" y="51.5">20</text>
<text x="89" y="50.3">22</text>
<text x="89" y="49">24</text>
<text x="97.7" y="52.8">17</text>
<text x="97.7" y="51.5">19</text>
<text x="97.7" y="50.3">21</text>
<text x="97.7" y="49">23</text>
<text x="89" y="59">8</text>
<text x="89" y="57.8">10</text>
<text x="89" y="56.5">12</text>
<text x="89" y="55.3">14</text>
<text x="89" y="54">16</text>
<text x="97.7" y="56.5">11</text>
<text x="97.7" y="55.3">13</text>
<text x="97.7" y="54">15</text>
<text x="98.4" y="59">7</text>
<text x="98.4" y="57.8">9</text>
<text x="89" y="62.7">2</text>
<text x="89" y="61.5">4</text>
<text x="89" y="60.3">6</text>
<text x="93.9" y="64.1" transform="rotate(-90 93.9 64.1)">GND</text>
<text x="95.2" y="64.1" transform="rotate(-90 95.2 64.1)">GND</text>
<text x="98.4" y="62.7">1</text>
<text x="98.4" y="61.5">3</text>
<text x="98.4" y="60.3">5</text>
<text x="174.3" y="88.9">1</text>
<text x="130.1" y="90.1">1</text>
<text x="130.1" y="91.4">2</text>
<text x="174.3" y="90.1">2</text>
<text x="130.1" y="101.3">1</text>
<text x="130.1" y="102.6">2</text>
<text x="174.3" y="106.3">1</text>
<text x="174.3" y="107.5">2</text>
<text x="62.3" y="125">1</text>
<text x="125.7" y="126.2">1</text>
<text x="125.7" y="127.5">2</text>
<text x="62.3" y="136.2">1</text>
<text x="85.9" y="137.4">1</text>
<text x="63.5" y="148.6">1</text>
<text x="80.9" y="148.6">1</text>
<text x="95.9" y="148.6">1</text>
<text x="108.3" y="148.6">1</text>
<text x="124.5" y="147.4">1</text>
<text x="124.5" y="148.6">2</text>
</g>
<g font-size="1.1" fill="#000040">
<text x="133.3" y="27.7">SDM_RFFE1_DATA</text>
<text x="131.4" y="33.9">HAP_I2C_SCL</text>
<text x="131.8" y="35.1">HAP_I2C_SDA</text>
</g>
<g font-size=".9">
<text x="30.1" y="1">5</text>
<text x="87.8" y="1">4</text>
<text x="145.5" y="1">3</text>
<text x="203.2" y="1">2</text>
<text x="260.9" y="1">1</text>
<text x=".4" y="27.5">D</text>
<text x="290.1" y="27.5">D</text>
<text x=".4" y="78.3">C</text>
<text x="290.1" y="78.3">C</text>
<text x=".4" y="129.1">B</text>
<text x="290.1" y="129.1">B</text>
<text x=".4" y="179.9">A</text>
<text x="290.1" y="179.9">A</text>
<text x="30.1" y="205.4">5</text>
<text x="87.8" y="205.4">4</text>
<text x="145.5" y="205.4">3</text>
<text x="203.2" y="205.4">2</text>
<text x="260.9" y="205.4">1</text>
</g>
</svg>
